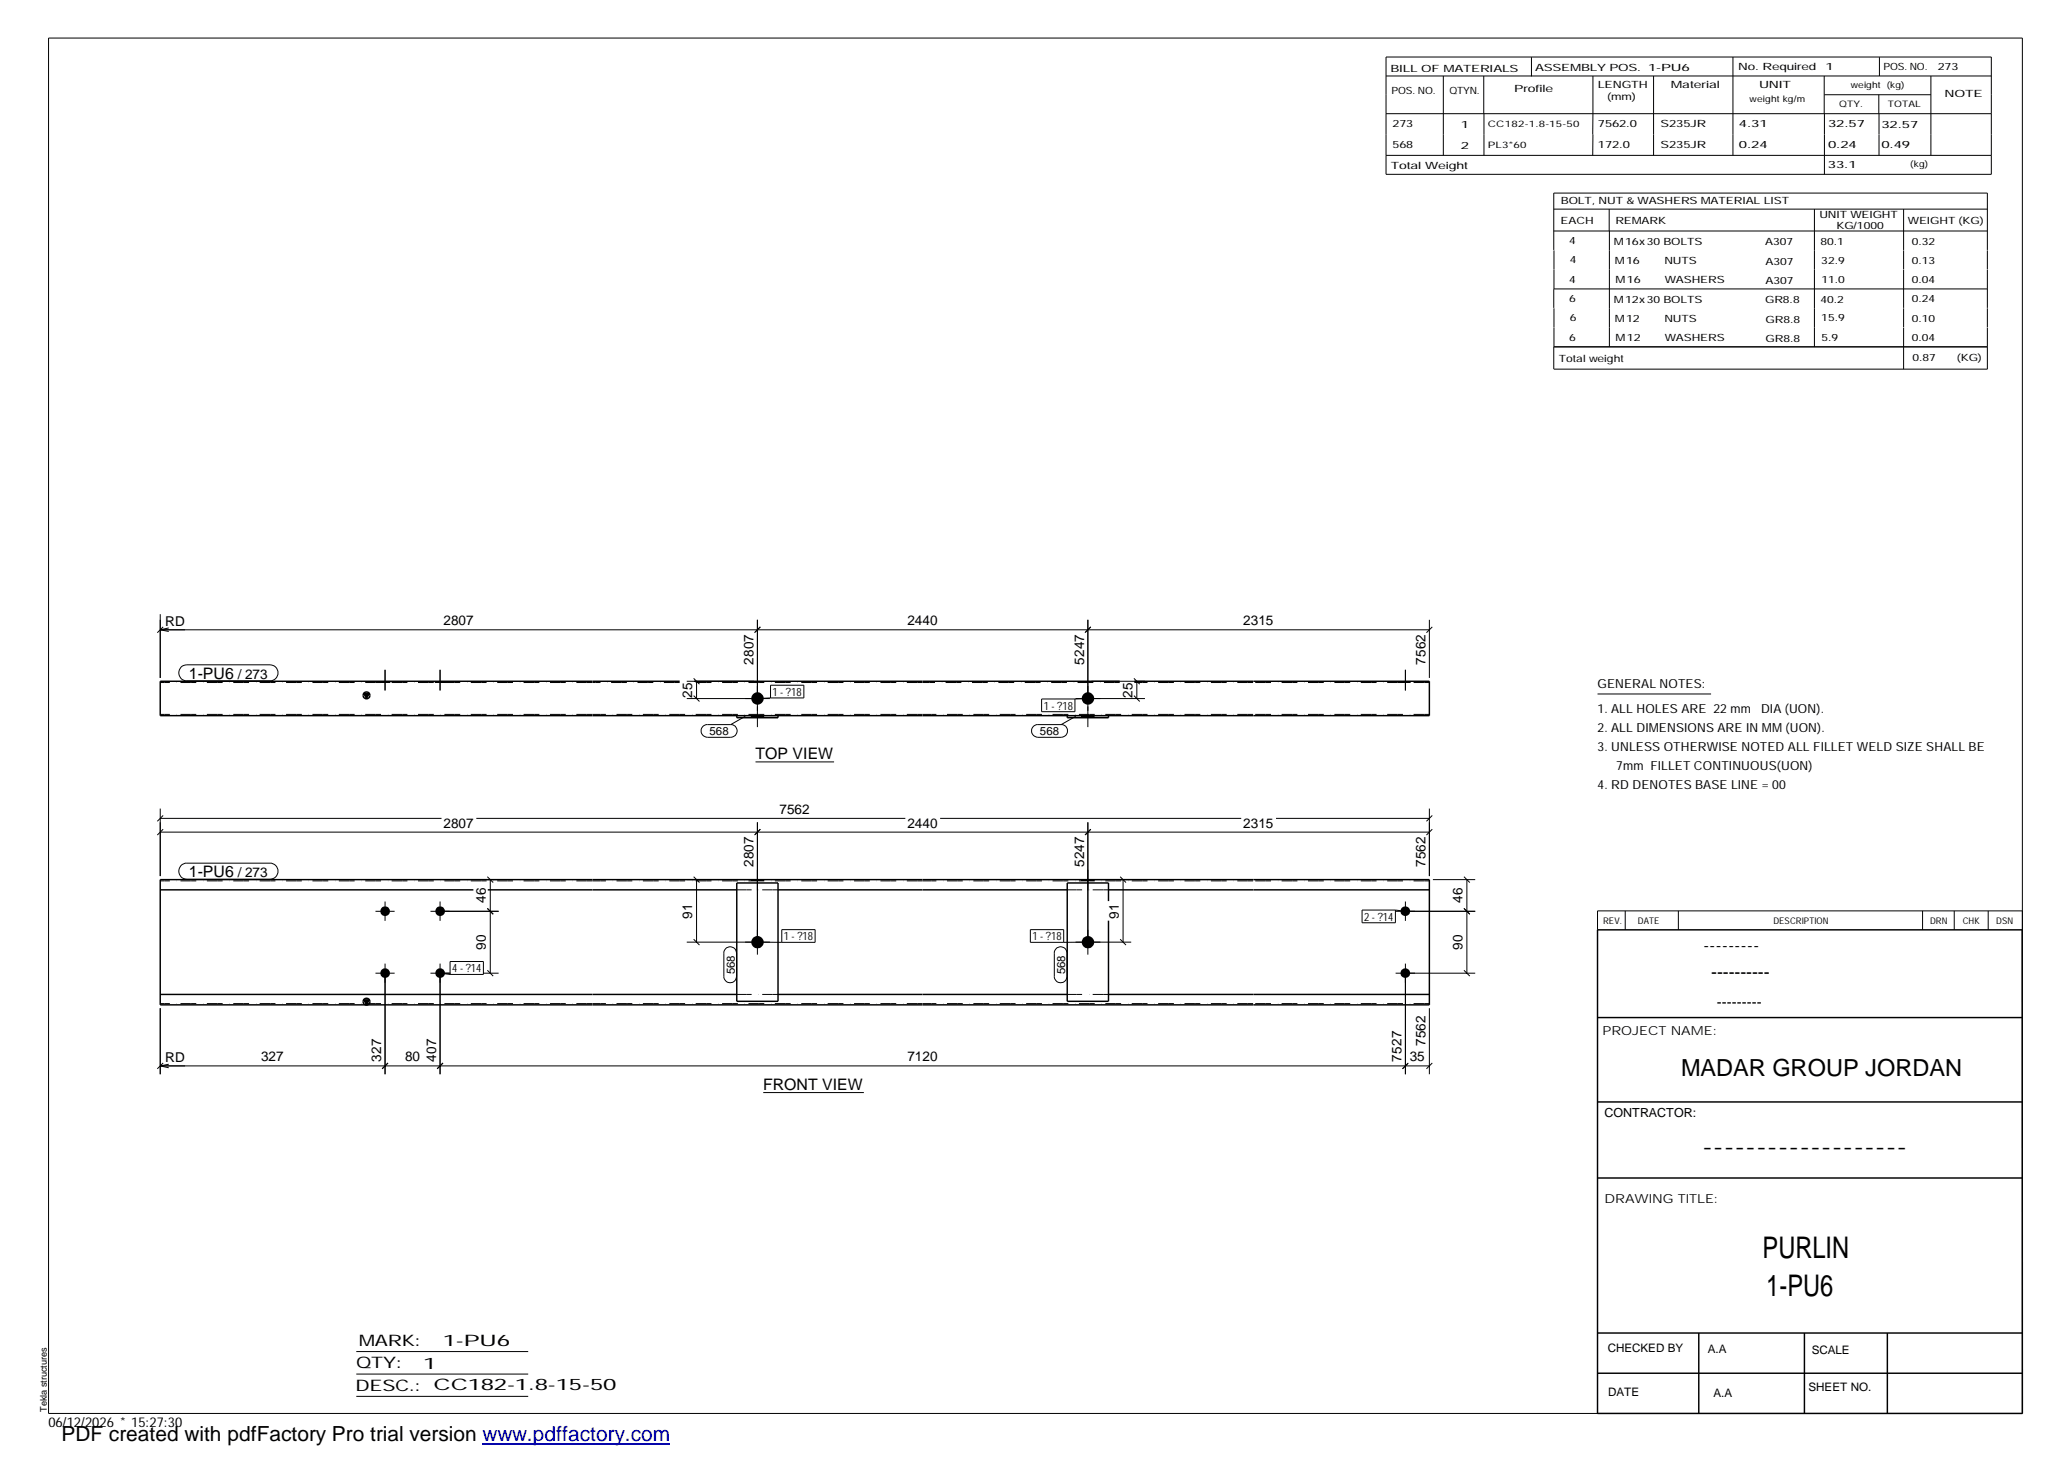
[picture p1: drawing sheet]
<svg xmlns="http://www.w3.org/2000/svg" width="420mm" height="297mm" viewBox="0 0 420 297" stroke-linecap="round" stroke-linejoin="round" font-family="sans-serif">
<g fill="none" stroke="#000" stroke-width=".2">
<path d="M9.9 7.7h401v279.5h-401zM281.6 11.6h123v23.8h-123zM281.6 15.4h123M293.2 15.4v16.2M301.5 15.4v7.7M311.1 11.6v3.9M323.6 15.4v16.2M336 15.4v16.2M352.1 11.6v20M370.6 15.4v7.7M370.7 19.2h21.6M381.7 19.2v3.9"/>
<path d="M381.8 11.6v3.8M392.3 15.4v16.2M281.6 23.1h123M281.6 31.6h123M301.5 23.1v8.5M370.7 23.1v12.3M381.8 23.1v8.5M315.7 46.9h88.1M315.7 50.8v-11.6h88.1v11.6M315.7 42.5h88.1M315.7 58.7v3.9M315.7 58.7h88.1"/>
<path d="M315.7 50.9v7.8M326.9 42.5v4.4M327 46.9v23.6M368.6 42.5v28M386.8 42.5v8.3M386.8 50.9v3.8M386.8 54.8v7.8M403.8 50.9v3.8M403.8 54.8v7.8M315.7 62.6v7.9M386.8 62.6v3.9M386.8 66.6v8.4"/>
<path d="M403.8 62.6v3.9M403.8 66.6v8.4h-88.1M403.8 70.5h-88.1v4.5M32.6 124.8v12.9M32.6 128h257.8M32.6 128l1.7 .3M33.1 127.4l-1.1 1.2M34.3 127.6l-1.7 .4M36.8 135.5l.5-.3 .7-.1h16.9a1.63 1.63 0 0 1 1.6 1.6 1.63 1.63 0 0 1-1.6 1.6h-16.9a1.65 1.65 0 0 1-1.5-1 1.65 1.65 0 0 1 .3-1.8zM77.3 138.4v.3M78.2 136.1v4.2M79.2 138.4v.3"/>
<path d="M88.4 138.4v.3M89.4 136.1v4.2M90.4 138.4v.3M139.5 138.4h13.7M140.9 137.8l1.2 1.2M141.5 138.4v3.5M153.9 125.9v21.8M154.5 127.4l-1.2 1.2M156.5 139.2h6.8v2.6h-6.8zM221 125.9v21.8M221.6 127.4l-1.2 1.2M221.7 138.4h10.9"/>
<path d="M230.4 137.8l1.2 1.2M231 138.4v3.5M284.5 138.4v.3M285.5 136.1v4.2M286.5 138.4v.3M290.4 125.9v11.8M291 127.4l-1.2 1.2M139.5 141.9h16.9M140.9 141.3l1.2 1.2M142.8 147.6l.7-.4h5a1.29 1.29 0 0 1 1.3 1.3 1.29 1.29 0 0 1-1.3 1.3h-4.8a1.31 1.31 0 0 1-1.2-.8 1.31 1.31 0 0 1 .3-1.4zM151.4 145.5l-2.9 1.7M152.7 145.4v.4"/>
<path d="M153.5 154.8h16M155.2 145.4v.4M156.5 141.8l-2.6 .1M210 147.6l.6-.4h5a1.29 1.29 0 0 1 1.3 1.3 1.29 1.29 0 0 1-1.3 1.3h-4.7a1.31 1.31 0 0 1-1.2-.8 1.31 1.31 0 0 1 .3-1.4zM211.6 142h6.8v2.6h-6.8zM218.5 141.9h14.1M218.6 145.5l-3 1.7M219.8 145.4v.4M221 141.9l-2.6 .1M222.3 145.4v.4M230.4 141.3l1.2 1.2M324.6 141h23"/>
<path d="M32.6 166.3h57.1M32.6 164.3v13.7M32.6 169.1h257.8M33.1 165.7l-1.1 1.2M33.1 168.5l-1.1 1.2M36.8 175.8l.8-.4h17.3a1.63 1.63 0 0 1 1.6 1.6 1.63 1.63 0 0 1-1.6 1.6h-16.9a1.65 1.65 0 0 1-1.5-1 1.65 1.65 0 0 1 .3-1.8zM90.1 178.7h11.2M96.8 166.3h87.1M99 178.1l1.2 1.2M99.6 178.7v19M139.5 178.7h13.7M140.9 178.1l1.2 1.2"/>
<path d="M141.5 178.7v12.7M152.7 178.7v.3M153.4 169.6l1.1-1.1-1.2 1.2M153.9 167.1v26.9M155.2 178.7v.3M191 166.3h61.2M219.8 178.7v.3M220.6 169.6l1-1.1-1.2 1.2M221 167.1v26.9M221.7 178.7h8.1M222.3 178.7v.3M227.6 178.1l1.2 1.2"/>
<path d="M228.2 178.7v12.7M259.2 166.3h31.2M290.4 164.3v13.7M291 165.7l-1.2 1.2M291 168.5l-1.2 1.2M291.1 178.7h8.6M297.4 178.1l1.2 1.2M298 178.7v19M76.3 185.2h3.9M76.3 197.7h3.9M78.2 183.2v3.9M78.2 195.8v22.5"/>
<path d="M87.5 185.2h13.8M87.5 197.7h4M89.4 183.2v3.9M89.4 195.8v22.5M89.4 197.7l2 .3M91.4 195.4h6.8v2.6h-6.8zM98.1 197.7h3.2M99 197.1l1.2 1.2M99 184.6l1.2 1.1M139.5 191.4h16.9M140.9 190.8l1.2 1.2M147.4 192.7a1.31 1.31 0 0 1 1.5-.2 1.31 1.31 0 0 1 .7 1.2v4.7a1.29 1.29 0 0 1-1.2 1.3 1.29 1.29 0 0 1-1.3-1.3v-5z"/>
<path d="M153.9 191.4l4.9 .1M158.8 188.9h6.8v2.6h-6.8zM209.3 188.9h6.8v2.6h-6.8zM214.8 192.6a1.34 1.34 0 0 1 2 1.1v4.7a1.29 1.29 0 0 1-1.3 1.3 1.29 1.29 0 0 1-1.3-1.3v-5zM218.5 191.4h11.3M221 191.4l-4.9 .1M227.6 190.8l1.2 1.2M276.7 184.9h6.8v2.6h-6.8zM283.5 184.9l2 .3M283.5 185.2h16.2M283.5 197.7h16.2M285.5 183.2v3.9"/>
<path d="M285.5 195.8v22.5M297.4 197.1l1.2 1.2M297.4 184.6l1.2 1.1M330.2 185.1v3.8M341 185.1v3.8M390.6 185.1v3.8M397 185.1v3.8M403.9 185.1v3.8M410.9 185.1h-86.3v3.8M32.6 204.8v13.5M32.6 216.6h257.8M32.6 216.6l1.7 .3"/>
<path d="M33.1 216l-1.1 1.2M34.3 216.2l-1.7 .4M78.8 216l-1.2 1.2M90 216l-1.2 1.2M286.1 216l-1.2 1.2M290.4 204.8v13.5M291 216l-1.2 1.2M155.1 222h20.4M72.4 274.6h34.9M72.4 279.2h34.9M72.4 283.7h34.9"/>
</g>
<path d="M152.7 178.8h2.5M219.8 178.8h2.5" fill="none" stroke="#000" stroke-width=".25"/>
<g fill="#000">
<path d="M73.9 140.9h1.1l-.5 1zM73.9 203.1h1.1l-.5 1.1z"/>
<path d="M77.3 138.4h1.9v.3h-1.9z" fill-rule="evenodd"/>
<path d="M77.3 138.4h1.9v.3h-1.9z" fill-rule="evenodd"/>
<path d="M88.4 138.4h2v.3h-2z" fill-rule="evenodd"/>
<path d="M88.4 138.4h2v.3h-2z" fill-rule="evenodd"/>
<path d="M284.5 138.4h2v.3h-2z" fill-rule="evenodd"/>
<path d="M284.5 138.4h2v.3h-2z" fill-rule="evenodd"/>
<circle cx="153.9" cy="141.9" r="1.25"/>
<circle cx="221" cy="141.9" r="1.25"/>
<circle cx="78.3" cy="185.1" r=".98"/>
<circle cx="78.3" cy="197.7" r=".98"/>
<circle cx="89.4" cy="185.1" r=".98"/>
<circle cx="89.4" cy="197.7" r=".98"/>
<circle cx="153.9" cy="191.4" r="1.26"/>
<circle cx="221" cy="191.4" r="1.26"/>
<circle cx="285.5" cy="185.1" r=".99"/>
<circle cx="285.5" cy="197.7" r=".99"/>
</g>
<g fill="none" stroke="#000" stroke-width=".3">
<path d="M138.1 138.4h-105.5v7h257.8v-7h-59.9M141 138.4h86.5M73.9 140.9h1.1l-.5 1zM149.7 145.4v.4h8.4v-.4M216.8 145.4v.4h8.4v-.4M32.6 178.7h257.8v25.5h-257.8zM149.7 179.4h8.4v24h-8.4zM32.6 180.8h63.6M99.1 180.8h50.6M158.1 180.8h58.7M225.2 180.8h65.2M225.2 183.1v-3.7h-8.4v24h8.4v-16.3"/>
<path d="M324.6 188.9h86.2l.1 98.3h-86.3zM32.6 202h117.1M73.9 203.1h1.1l-.5 1.1zM158.1 202h58.7M225.2 202h65.2M324.6 206.7h86.3M324.6 239.3h86.3M324.6 223.9h86.3M324.6 270.8h86.3M324.6 279h86.3M345.1 270.8v16.4M366.6 270.8v16.4"/>
<path d="M383.5 270.8v16.4"/>
<circle cx="74.5" cy="141.3" r=".68"/>
<circle cx="74.5" cy="203.5" r=".68"/>
</g>
<g fill="none" stroke="#000" stroke-width=".2" stroke-dasharray="1.1 0 2.1 .7 0 1.4" stroke-linecap="butt">
<path d="M120.3 138.7h-87.7M138.1 138.7h-17.7M187.5 138.7h-46.5M227.5 138.7h-40M254.6 138.7h-24.1M290.4 138.7h-35.8M120.3 145.1h-87.7M149.7 145.4h8.4M187.5 145.1h-67.1M216.8 145.4h8.4M254.6 145.1h-67.1M290.4 145.1h-35.8"/>
<path d="M120.3 179h-87.7M187.5 179h-67.1M254.6 179h-67.1M290.4 179h-35.8M158.1 180.8h-8.4M225.2 180.8h-8.4M120.3 203.9h-87.7M158.1 202h-8.4M187.5 203.9h-67.1M225.2 202h-8.4M254.6 203.9h-67.1M290.4 203.9h-35.8"/>
</g>
<path d="M152.7 145.6h2.5M219.8 145.6h2.5" fill="none" stroke="#000" stroke-width=".42"/>
<path d="M98 293.3h38.2" fill="none" stroke="#00f" stroke-width=".3"/>
<g font-size="6.1">
<text x="358.1" y="255.5">PURLIN</text>
<text x="358.9" y="263.3">1-PU6</text>
</g>
<text font-size="4.8" x="341.5" y="218.6">MADAR GROUP JORDAN</text>
<text font-size="4.2" x="12.5" y="292.7">PDF created with pdfFactory Pro trial version www.pdffactory.com</text>
<g font-size="3.6">
<text x="346.1" y="193.2">---------</text>
<text x="347.7" y="198.6">----------</text>
<text x="345.8" y="234.2">-------------------</text>
</g>
<g font-size="3.2">
<text x="38.4" y="138">1-PU6</text>
<text x="153.5" y="154.2">TOP VIEW</text>
<text x="38.4" y="178.2">1-PU6</text>
<text x="155.1" y="221.5">FRONT VIEW</text>
<text x="72.9" y="273.5">MARK:</text>
<text x="90" y="273.5">1-PU6</text>
<text x="72.4" y="278">QTY:</text>
<text x="86" y="278.1">1</text>
<text x="72.2" y="282.6">DESC.:</text>
<text x="88.1" y="282.4">CC182-1.8-15-50</text>
</g>
<text font-size="3" x="348.8" y="204.5">---------</text>
<g font-size="2.8">
<text x="33.6" y="127.1">RD</text>
<text x="90.1" y="127">2807</text>
<text x="184.4" y="127">2440</text>
<text x="252.6" y="127">2315</text>
<text x="48.3" y="138">/ 273</text>
<text x="153.1" y="135.1" transform="rotate(-90 153.1 135.1)">2807</text>
<text x="220.3" y="135.1" transform="rotate(-90 220.3 135.1)">5247</text>
<text x="289.6" y="135.1" transform="rotate(-90 289.6 135.1)">7562</text>
<text x="140.6" y="141.7" transform="rotate(-90 140.6 141.7)">25</text>
<text x="230.1" y="141.7" transform="rotate(-90 230.1 141.7)">25</text>
<text x="158.4" y="165.3">7562</text>
<text x="90.1" y="168.1">2807</text>
<text x="184.4" y="168.1">2440</text>
<text x="252.6" y="168.1">2315</text>
<text x="48.3" y="178.2">/ 273</text>
<text x="153.1" y="176.2" transform="rotate(-90 153.1 176.2)">2807</text>
<text x="220.3" y="176.2" transform="rotate(-90 220.3 176.2)">5247</text>
<text x="289.6" y="176.2" transform="rotate(-90 289.6 176.2)">7562</text>
<text x="98.7" y="183.5" transform="rotate(-90 98.7 183.5)">46</text>
<text x="297.1" y="183.5" transform="rotate(-90 297.1 183.5)">46</text>
<text x="140.6" y="186.6" transform="rotate(-90 140.6 186.6)">91</text>
<text x="227.3" y="186.6" transform="rotate(-90 227.3 186.6)">91</text>
<text x="98.7" y="193" transform="rotate(-90 98.7 193)">90</text>
<text x="297.1" y="193" transform="rotate(-90 297.1 193)">90</text>
<text x="33.6" y="215.8">RD</text>
<text x="53" y="215.6">327</text>
<text x="77.4" y="215.7" transform="rotate(-90 77.4 215.7)">327</text>
<text x="82.3" y="215.6">80</text>
<text x="88.6" y="215.7" transform="rotate(-90 88.6 215.7)">407</text>
<text x="184.4" y="215.6">7120</text>
<text x="284.7" y="215.7" transform="rotate(-90 284.7 215.7)">7527</text>
<text x="286.4" y="215.6">35</text>
<text x="289.6" y="212.5" transform="rotate(-90 289.6 212.5)">7562</text>
<text x="9.8" y="290">06/12/2026 * 15:27:30</text>
</g>
<g font-size="2.5">
<text x="324.6" y="139.9">GENERAL NOTES:</text>
<text x="324.6" y="148.7">2. ALL DIMENSIONS ARE IN MM (UON).</text>
<text x="324.6" y="144.9">1. ALL HOLES ARE 22 mm</text>
<text x="357.8" y="144.9">DIA (UON).</text>
<text x="324.6" y="152.5">3. UNLESS OTHERWISE NOTED ALL FILLET WELD SIZE SHALL BE</text>
<text x="324.6" y="160.2">4. RD DENOTES BASE LINE = 00</text>
<text x="328.4" y="156.4">7mm FILLET CONTINUOUS(UON)</text>
<text x="325.6" y="210.3">PROJECT NAME:</text>
<text x="326" y="226.9">CONTRACTOR:</text>
<text x="326" y="244.4">DRAWING TITLE:</text>
</g>
<g font-size="2.4">
<text x="326.7" y="274.7">CHECKED BY</text>
<text x="347" y="275">A.A</text>
<text x="368.1" y="275.1">SCALE</text>
<text x="326.7" y="283.6">DATE</text>
<text x="348.1" y="283.9">A.A</text>
<text x="367.5" y="282.6">SHEET NO.</text>
</g>
<g font-size="2.3">
<text x="157" y="141.4">1 - ?18</text>
<text x="144.1" y="149.4">568</text>
<text x="211.3" y="149.4">568</text>
<text x="212" y="144.2">1 - ?18</text>
<text x="159.3" y="191">1 - ?18</text>
<text x="209.8" y="191">1 - ?18</text>
<text x="277.2" y="187.1">2 - ?14</text>
<text x="91.9" y="197.6">4 - ?14</text>
<text x="149.3" y="198" transform="rotate(-90 149.3 198)">568</text>
<text x="216.4" y="198" transform="rotate(-90 216.4 198)">568</text>
</g>
<g font-size="2">
<text x="282.5" y="14.6">BILL OF MATERIALS</text>
<text x="311.9" y="14.4">ASSEMBLY POS.</text>
<text x="324.6" y="17.9">LENGTH</text>
<text x="334.9" y="14.4">1-PU6</text>
<text x="339.5" y="17.9">Material</text>
<text x="353.1" y="14.2">No. Required</text>
<text x="357.4" y="17.9">UNIT</text>
<text x="370.9" y="14.2">1</text>
<text x="382.7" y="14.2">POS. NO.</text>
<text x="393.7" y="14.3">273</text>
<text x="282.7" y="19.1">POS. NO.</text>
<text x="294.5" y="19">QTYN.</text>
<text x="307.6" y="18.7">Profile</text>
<text x="326.5" y="20.4">(mm)</text>
<text x="395.1" y="19.6">NOTE</text>
<text x="282.9" y="25.8">273</text>
<text x="296.8" y="26">1</text>
<text x="324.7" y="25.9">7562.0</text>
<text x="337.4" y="25.9">S235JR</text>
<text x="353.3" y="25.9">4.31</text>
<text x="371.4" y="25.9">32.57</text>
<text x="382.3" y="25.9">32.57</text>
<text x="282.6" y="34.4">Total Weight</text>
<text x="282.9" y="30">568</text>
<text x="296.8" y="30.2">2</text>
<text x="324.7" y="30.1">172.0</text>
<text x="337.4" y="30.1">S235JR</text>
<text x="353.3" y="30.1">0.24</text>
<text x="371.4" y="34.2">33.1</text>
<text x="371.4" y="30.1">0.24</text>
<text x="382.3" y="30.2">0.49</text>
<text x="317.1" y="41.5">BOLT, NUT &amp; WASHERS MATERIAL LIST</text>
<text x="317.1" y="45.5">EACH</text>
<text x="328.2" y="45.5">REMARK</text>
<text x="369.7" y="44.3">UNIT WEIGHT</text>
<text x="373.1" y="46.5">KG/1000</text>
<text x="387.6" y="45.4">WEIGHT (KG)</text>
<text x="318.8" y="49.6">4</text>
<text x="318.9" y="53.5">4</text>
<text x="327.9" y="49.8">M16x30 BOLTS</text>
<text x="328.1" y="53.6">M16</text>
<text x="338.2" y="53.6">NUTS</text>
<text x="358.6" y="49.9">A307</text>
<text x="358.7" y="53.8">A307</text>
<text x="369.9" y="49.8">80.1</text>
<text x="370" y="53.5">32.9</text>
<text x="388.4" y="49.7">0.32</text>
<text x="388.4" y="53.6">0.13</text>
<text x="318.8" y="57.6">4</text>
<text x="328.3" y="57.6">M16</text>
<text x="338.2" y="57.6">WASHERS</text>
<text x="358.7" y="57.7">A307</text>
<text x="370.1" y="57.4">11.0</text>
<text x="388.4" y="57.5">0.04</text>
<text x="318.8" y="61.4">6</text>
<text x="318.9" y="65.2">6</text>
<text x="327.9" y="61.6">M12x30 BOLTS</text>
<text x="328.1" y="65.3">M12</text>
<text x="338.2" y="65.4">NUTS</text>
<text x="358.6" y="61.6">GR8.8</text>
<text x="358.7" y="65.6">GR8.8</text>
<text x="369.9" y="61.5">40.2</text>
<text x="370" y="65.3">15.9</text>
<text x="388.4" y="61.5">0.24</text>
<text x="388.4" y="65.4">0.10</text>
<text x="318.8" y="69.3">6</text>
<text x="328.3" y="69.3">M12</text>
<text x="338.2" y="69.3">WASHERS</text>
<text x="358.7" y="69.5">GR8.8</text>
<text x="370.1" y="69.2">5.9</text>
<text x="388.4" y="69.3">0.04</text>
<text x="316.7" y="73.5">Total weight</text>
<text x="388.6" y="73.3">0.87</text>
<text x="397.6" y="73.3">(KG)</text>
</g>
<g font-size="1.9">
<text x="325.7" y="187.8">REV.</text>
<text x="332.8" y="187.6">DATE</text>
<text x="360.3" y="187.7">DESCRIPTION</text>
<text x="392.1" y="187.6">DRN</text>
<text x="398.8" y="187.6">CHK</text>
<text x="405.6" y="187.7">DSN</text>
<text x="9.5" y="286.8" transform="rotate(-90 9.5 286.8)">Tekla structures</text>
</g>
<g font-size="1.8">
<text x="376" y="17.9">weight (kg)</text>
<text x="355.5" y="20.7">weight kg/m</text>
<text x="373.6" y="21.7">QTY.</text>
<text x="383.5" y="21.8">TOTAL</text>
<text x="302.3" y="25.9">CC182-1.8-15-50</text>
<text x="302.3" y="30.1">PL3*60</text>
<text x="388.1" y="34">(kg)</text>
</g>
</svg>
